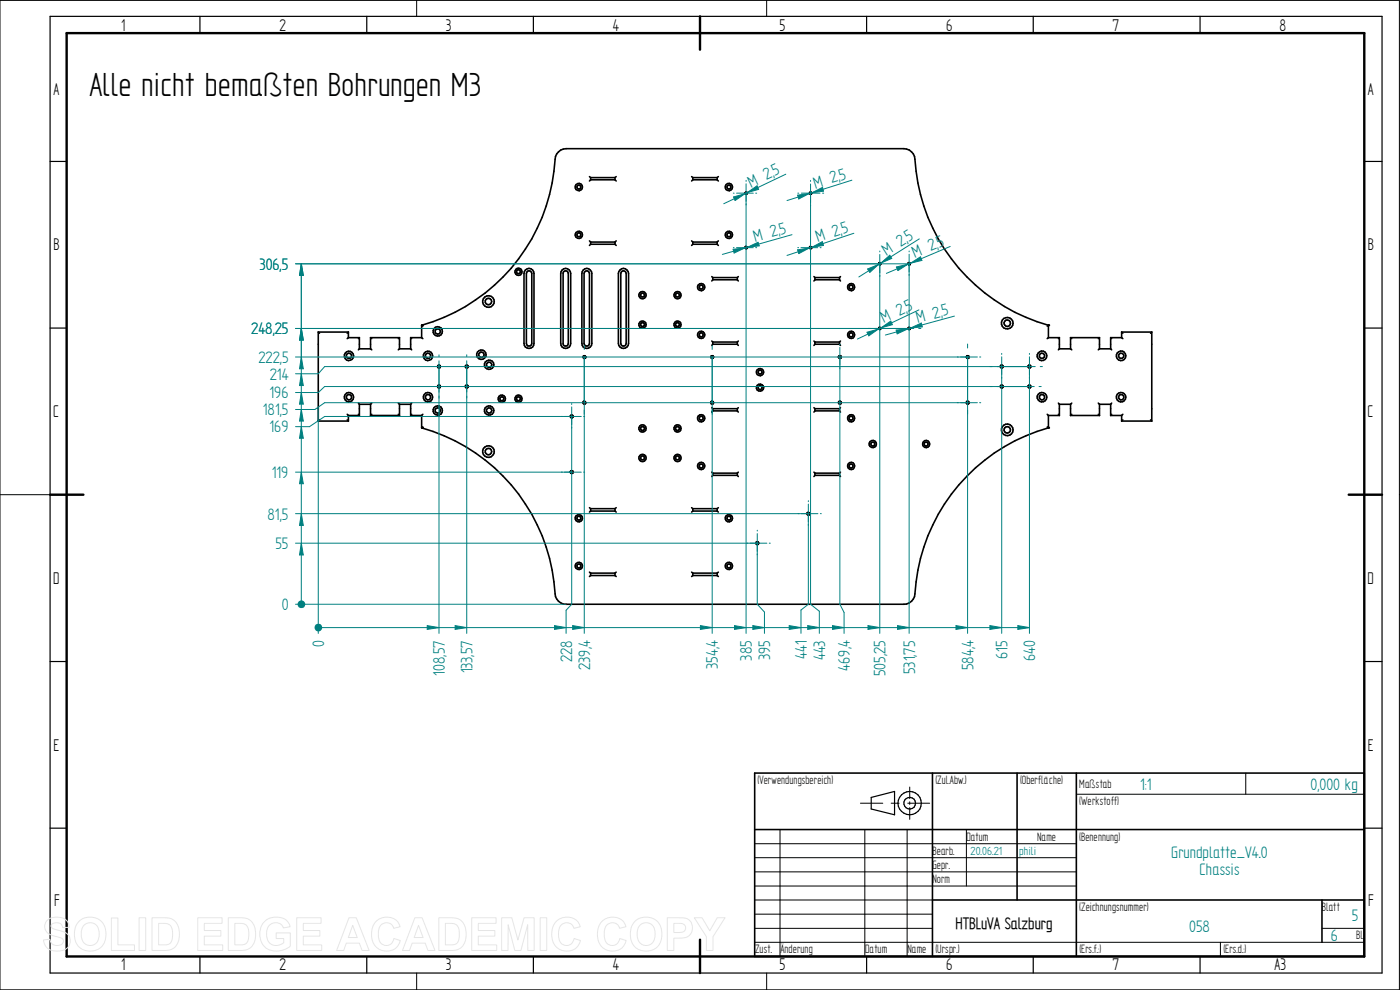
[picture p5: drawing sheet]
<svg xmlns="http://www.w3.org/2000/svg" width="297mm" height="210mm" viewBox="0 0 297 210" stroke-linecap="round" stroke-linejoin="round" font-family="sans-serif">
<g fill="none" stroke="#000" stroke-width=".21">
<path d="M88.4 0v3.5M162.6 0v3.5M0 .1h296.9v209.9h-296.9zM158 41.1l.2-.4 .4 .2v.2l-.4 .2M158 52.6l.2-.4 .4 .2v.2l-.4 .2M171.7 41.1l.2-.4h.2l.2 .4-.4 .2M171.7 52.6l.2-.4 .2 .1 .2 .3-.4 .2M186.4 56l.1-.3h.3l.1 .3-.3 .2M192.6 56l.2-.3 .4 .1-.2 .4h-.2M92.8 77.9l.2-.4h.4v.4l-.4 .2M98.7 77.9l.1-.4h.5v.4l-.4 .2M123.6 75.9l.2-.5 .4 .1 .1 .4-.4 .2"/>
<path d="M150.7 75.9l.2-.5 .4 .1 .1 .4-.4 .2M177.8 75.9l.2-.5 .4 .1 .1 .4-.4 .2M186.4 69.8l.1-.4 .4 .2-.1 .3-.2 .1M192.6 69.8l.2-.4 .4 .2-.2 .3-.2 .1M204.9 75.9l.2-.5 .4 .1 .1 .4-.4 .2M212.2 77.9l.1-.5 .5 .1v.4l-.4 .2M218.1 77.9l.1-.5 .5 .1v.4l-.4 .2M92.8 82.1l.2-.4h.4v.5l-.4 .1M98.7 82.1l.1-.4h.5v.5l-.4 .1M120.9 88.4l.2-.3h.4l.1 .4-.4 .2M123.6 85.5l.2-.4 .4 .1 .1 .4-.4 .2M150.7 85.5l.2-.4 .4 .1 .1 .4-.4 .2"/>
<path d="M177.8 85.5l.2-.4 .4 .1 .1 .4-.4 .2M204.9 85.5l.2-.4 .4 .1 .1 .4-.4 .2M212.2 82.1l.1-.4h.5v.5l-.4 .1M218.1 82.1l.1-.4h.5v.5l-.4 .1M0 104.9h10.6M120.9 100.2l.2-.4 .4 .1 .1 .4-.4 .2M160.3 115.3l.2-.4 .4 .1 .1 .4-.4 .2M171.2 109.1l.1-.4 .4 .1 .1 .4-.4 .1M296.9 104.9h.1M160.1 179h68.2M165.5 176v26.9M182.5 170.4h4.8"/>
<path d="M183.5 176v26.9M189.1 170.4h1.7M192.4 176v26.9M192.6 170.4h4.6M193 167v2.4M193 170.1v.5M193 171.3v2.5M205 176v12M228.3 168.5h61.1M264.3 164v4.5M160.1 199.9h129.3M160.1 196.9h37.7"/>
<path d="M160.1 188h68.2M160.1 185h68.2M160.1 181.9h68.2M160.1 190.9h37.7M160.1 193.9h37.7M258.9 199.9v3M280.5 196.9h8.9M88.4 206.4v3.6M162.6 206.4v3.6"/>
</g>
<g fill="none" stroke="#000" stroke-width=".25">
<path d="M10.6 3.5h282.6v202.9h-282.6zM42.4 3.5v3.5M77.8 3.5v3.5M113.2 3.5v3.5M148.5 3.5v3.5M183.9 3.5v3.5M219.2 3.5v3.5M254.6 3.5v3.5M10.6 34.2h3.5M289.4 34.2h3.8M10.6 69.6h3.5M289.4 69.6h3.8"/>
<path d="M10.6 104.9h3.5M289.4 104.9h3.8M10.6 140.3h3.5M289.4 140.3h3.8M10.6 175.7h3.5M184.8 169.2l5-1.3v4.9l-5-1.2zM289.4 175.7h3.8M42.4 202.9v3.5M77.8 202.9v3.5M113.2 202.9v3.5M148.5 202.9v3.5M183.9 202.9v3.5"/>
<path d="M219.2 202.9v3.5M254.6 202.9v3.5"/>
<circle cx="193" cy="170.4" r="2.46"/>
<circle cx="193" cy="170.4" r="1.23"/>
</g>
<path d="M14.1 7h275.3v195.9h-275.3zM148.5 3.5v7M10.6 104.9h7.1M286.1 104.9h7.1M148.5 199.3v7.1" fill="none" stroke="#000" stroke-width=".51"/>
<g fill="none" stroke="#000" stroke-width=".34">
<path d="M125.1 37.5l.2 .2M125.3 37.7v.4M125.3 38.1h5.2M125.3 37.7h5.2M125.3 38.1l-.2 .3M130.5 37.7v.4M130.5 38.1l.2 .3M130.7 37.5l-.2 .2M146.7 37.5l.3 .2M147 37.7v.4M147 38.1h5.1M147 37.7h5.1"/>
<path d="M147 38.1l-.3 .3M152.1 37.7v.4M152.1 38.1l.3 .3M152.4 37.5l-.3 .2M111.5 57.3a1.05 1.05 0 0 1 1.1-.3 1.05 1.05 0 0 1 .7 1v14.9a1.06 1.06 0 0 1-1.1 1 1.06 1.06 0 0 1-1-1v-14.9zM111.9 57.5a.59 .59 0 0 1 .9 .5v14.9a.57 .57 0 0 1-.6 .5 .57 .57 0 0 1-.5-.5v-14.9zM119.3 57.3a1.06 1.06 0 0 1 1.1-.3 1.06 1.06 0 0 1 .7 1v14.9a1.06 1.06 0 0 1-1.1 1 1.06 1.06 0 0 1-1-1v-14.9zM119.5 57.7a.56 .56 0 0 1 .6-.2 .56 .56 0 0 1 .5 .5v14.9a.55 .55 0 0 1-.6 .5 .55 .55 0 0 1-.5-.5zM123.7 57.3a1.06 1.06 0 0 1 1.2-.3 1.06 1.06 0 0 1 .7 1v14.9a1.06 1.06 0 0 1-1.1 1 1.06 1.06 0 0 1-1.1-1v-14.9zM124.2 57.5a.57 .57 0 0 1 .9 .5v14.9a.57 .57 0 0 1-.6 .5 .57 .57 0 0 1-.6-.5v-14.9zM125.1 51.1l.2 .3M125.3 51.8h5.2"/>
<path d="M125.3 51.4v.4M125.3 51.4h5.2M125.3 51.8l-.2 .3M130.5 51.4v.4M130.5 51.8l.2 .3M130.7 51.1l-.2 .3M131.5 57.3a1.06 1.06 0 0 1 1.2-.3 1.06 1.06 0 0 1 .6 1v14.9a1.08 1.08 0 0 1-1 1 1.08 1.08 0 0 1-1.1-1v-14.9zM131.8 57.7a.56 .56 0 0 1 .6-.2 .56 .56 0 0 1 .4 .5v14.9a.57 .57 0 0 1-.5 .5 .57 .57 0 0 1-.6-.5zM146.7 51.1l.3 .3M147 51.8h5.1M147 51.4h5.1M147 51.4v.4"/>
<path d="M147 51.8l-.3 .3M151 58.7l.2 .2M151.2 58.9h5.2M151.2 59.4h5.2M151.2 58.9v.5M151.2 59.4l-.2 .2M152.1 51.4v.4M152.1 51.8l.3 .3M152.4 51.1l-.3 .3M156.4 58.9v.5M156.4 59.4l.2 .2M156.6 58.7l-.2 .2"/>
<path d="M158.1 40.9l.1-.1 .3 .2-.3 .2zM158.1 52.4l.1-.1 .3 .2-.3 .2zM171.7 40.9l.2-.1 .3 .2-.3 .2zM171.7 52.4l.2-.1 .3 .2-.3 .2zM172.7 58.7l.2 .2M172.9 58.9v.5M172.9 58.9h5.2M172.9 59.4h5.2M172.9 59.4l-.2 .2M178.1 58.9v.5M178.1 59.4l.2 .2M178.3 58.7l-.2 .2"/>
<path d="M186.6 55.7l.2 .1v.3l-.4-.1zM192.7 55.8h.3l.1 .2-.3 .2zM67.5 70.4h6.4M67.5 70.4v18.9M67.5 70.4l.3 .3M73.9 71.6h2.3M73.9 70.4v1.2M73.9 70.4l-.2 .3M73.9 71.6l-.2 .2M76.2 74h2.4M76.2 71.6v2.4M76.2 71.6l-.2 .2"/>
<path d="M76.2 74l-.2 .2M78.6 71.6h6.2M78.6 71.6v2.4M78.6 74l.3 .2M78.6 71.6l.3 .2M84.8 74h2.3M84.8 71.6v2.4M84.8 71.6l-.3 .2M84.8 74l-.3 .2M87.1 71.6h2.4M87.1 71.6v2.4M87.1 74l.2 .2"/>
<path d="M87.1 71.6l.2 .2M89.5 71.6v-2.6a39.1 39.1 0 0 0 28.4-35.8 2.49 2.49 0 0 1 2.2-1.7h71.7a2.39 2.39 0 0 1 2.3 2.3 39 39 0 0 0 28.3 35.2v2.6M89.5 71.6l.2 .2M89.5 69l.2 .2M123.8 75.6h.4v.3h-.4l-.1-.2zM151 72.3l.2 .3M151.2 72.6h5.2M151.2 73h5.2M151.2 72.6v.4M151.2 73l-.2 .3M156.4 72.6v.4M156.4 73l.2 .3"/>
<path d="M156.6 72.3l-.2 .3M172.7 72.3l.2 .3M172.9 72.6v.4M172.9 72.6h5.2M172.9 73h5.2M172.9 73l-.2 .3M178.1 72.6v.4M178.1 73l.2 .3M178.3 72.3l-.2 .3M186.6 69.5h.2v.3h-.4zM192.7 69.6l.1-.1 .3 .2-.3 .2zM205.1 75.6h.4v.3h-.4z"/>
<path d="M222.3 69l-.1 .2M222.4 71.6h2.3M222.4 71.6l-.2 .2M224.7 74h2.4M224.7 71.6v2.4M224.7 71.6l-.2 .2M224.7 74l-.2 .2M227.1 71.6h6.2M227.1 71.6v2.4M227.1 74l.3 .2M227.1 71.6l.3 .2M233.3 71.6v2.4"/>
<path d="M233.3 74h2.3M233.3 71.6l-.3 .2M233.3 74l-.3 .2M235.6 71.6v2.4M235.6 71.6h2.4M235.6 74l.2 .2M235.6 71.6l.2 .2M238 70.4v1.2M238 70.4h6.3M238 71.6l.2 .2M238 70.4l.2 .3M244.3 70.4v18.9"/>
<path d="M244.3 70.4l-.2 .3M67.5 89.3h6.4M67.8 89.1l-.3 .2M73.7 89.1l.2 .2M73.7 87.9l.2 .2M73.9 88.1h2.3M73.9 88.1v1.2M76 87.9l.2 .2M76 85.5l.2 .3M76.2 85.8h2.4M76.2 85.8v2.3M78.6 88.1h6.2"/>
<path d="M78.6 85.8v2.3M78.9 85.5l-.3 .3M78.9 87.9l-.3 .2M84.5 87.9l.3 .2M84.5 85.5l.3 .3M84.8 85.8h2.3M84.8 85.8v2.3M87.1 88.1h2.4M87.1 85.8v2.3M87.3 85.5l-.2 .3M87.3 87.9l-.2 .2M89.5 88.1v2.7a39 39 0 0 1 28.4 35.8 2.39 2.39 0 0 0 2.2 1.6h71.7a2.32 2.32 0 0 0 2.3-2.2 38.9 38.9 0 0 1 28.3-35.2v-2.7"/>
<path d="M89.7 87.9l-.2 .2M89.7 90.6l-.2 .1M123.8 85.2h.4v.4h-.4l-.1-.2zM151 86.5l.2 .2M151.2 86.7v.5M151.2 86.7h5.2M151.2 87.2h5.2M151.2 87.2l-.2 .2M156.4 86.7v.5M156.4 87.2l.2 .2M156.6 86.5l-.2 .2M172.7 86.5l.2 .2"/>
<path d="M172.9 86.7v.5M172.9 86.7h5.2M172.9 87.2h5.2M172.9 87.2l-.2 .2M178.1 86.7v.5M178.1 87.2l.2 .2M178.3 86.5l-.2 .2M222.2 90.6l.1 .1M222.2 87.9l.2 .2M222.4 88.1h2.3M224.5 87.9l.2 .2M224.5 85.5l.2 .3"/>
<path d="M224.7 85.8h2.4M224.7 85.8v2.3M227.1 88.1h6.2M227.1 85.8v2.3M227.4 85.5l-.3 .3M227.4 87.9l-.3 .2M233 87.9l.3 .2M233 85.5l.3 .3M233.3 85.8h2.3M233.3 85.8v2.3M235.6 88.1h2.4M235.6 85.8v2.3"/>
<path d="M235.8 85.5l-.2 .3M235.8 87.9l-.2 .2M238 89.3h6.3M238 88.1v1.2M238.2 87.9l-.2 .2M238.2 89.1l-.2 .2M244.1 89.1l.2 .2M125.1 107.7l.2 .2M125.3 107.9v.5M125.3 107.9h5.2M125.3 108.4h5.2M125.3 108.4l-.2 .2"/>
<path d="M130.5 107.9v.5M130.5 108.4l.2 .2M130.7 107.7l-.2 .2M146.7 107.7l.3 .2M147 107.9v.5M147 107.9h5.1M147 108.4h5.1M147 108.4l-.3 .2M151 100.2l.2 .2M151.2 100.4v.4M151.2 100.4h5.2M151.2 100.8h5.2"/>
<path d="M151.2 100.8l-.2 .3M152.1 107.9v.5M152.1 108.4l.3 .2M152.4 107.7l-.3 .2M156.4 100.4v.4M156.4 100.8l.2 .3M156.6 100.2l-.2 .2M172.7 100.2l.2 .2M172.9 100.4v.4M172.9 100.4h5.2M172.9 100.8h5.2M172.9 100.8l-.2 .3"/>
<path d="M178.1 100.4v.4M178.1 100.8l.2 .3M178.3 100.2l-.2 .2M125.1 121.4l.2 .2M125.3 121.6v.5M125.3 122.1h5.2M125.3 121.6h5.2M125.3 122.1l-.2 .2M130.5 121.6v.5M130.5 122.1l.2 .2M130.7 121.4l-.2 .2M146.7 121.4l.3 .2"/>
<path d="M147 121.6v.5M147 122.1h5.1M147 121.6h5.1M147 122.1l-.3 .2M152.1 121.6v.5M152.1 122.1l.3 .2M152.4 121.4l-.3 .2M160.1 164h129.3v38.9h-129.3zM160.1 176h129.3M197.8 164v38.9M215.8 164v26.9M228.3 164v38.9"/>
<path d="M197.8 190.9h91.6M280.5 190.9v9"/>
<circle cx="122.8" cy="39.7" r=".77"/>
<circle cx="122.8" cy="39.7" r=".42"/>
<circle cx="154.6" cy="39.7" r=".78"/>
<circle cx="154.6" cy="39.7" r=".42"/>
<circle cx="110" cy="57.7" r=".76"/>
<circle cx="110" cy="57.6" r=".42"/>
<circle cx="122.8" cy="49.8" r=".78"/>
<circle cx="122.8" cy="49.8" r=".42"/>
<circle cx="154.6" cy="49.8" r=".77"/>
<circle cx="154.6" cy="49.8" r=".42"/>
<circle cx="74" cy="75.5" r=".98"/>
<circle cx="74" cy="75.5" r=".56"/>
<circle cx="90.8" cy="75.5" r=".56"/>
<circle cx="90.8" cy="75.5" r=".99"/>
<circle cx="92.9" cy="70.3" r="1"/>
<circle cx="92.9" cy="70.3" r=".56"/>
<circle cx="93.1" cy="77.8" r=".3"/>
<circle cx="99" cy="77.8" r=".3"/>
<circle cx="102.1" cy="75.2" r="1"/>
<circle cx="102.1" cy="75.3" r=".56"/>
<circle cx="103.6" cy="64" r=".68"/>
<circle cx="103.6" cy="64" r="1.23"/>
<circle cx="103.7" cy="77.4" r=".56"/>
<circle cx="103.8" cy="77.4" r="1"/>
<circle cx="136.3" cy="68.8" r=".77"/>
<circle cx="136.3" cy="62.6" r=".77"/>
<circle cx="136.3" cy="62.6" r=".42"/>
<circle cx="136.3" cy="68.9" r=".42"/>
<circle cx="143.7" cy="62.6" r=".42"/>
<circle cx="143.7" cy="62.6" r=".76"/>
<circle cx="143.7" cy="68.9" r=".42"/>
<circle cx="143.7" cy="68.8" r=".75"/>
<circle cx="148.7" cy="71" r=".44"/>
<circle cx="148.7" cy="71" r=".77"/>
<circle cx="148.8" cy="60.9" r=".76"/>
<circle cx="148.8" cy="60.9" r=".42"/>
<circle cx="151.1" cy="75.7" r=".29"/>
<circle cx="161.2" cy="78.9" r=".78"/>
<circle cx="161.3" cy="78.9" r=".42"/>
<circle cx="178.2" cy="75.7" r=".29"/>
<circle cx="180.5" cy="71" r=".43"/>
<circle cx="180.6" cy="60.9" r=".42"/>
<circle cx="180.6" cy="71.1" r=".75"/>
<circle cx="180.6" cy="60.9" r=".75"/>
<circle cx="212.5" cy="77.8" r=".3"/>
<circle cx="213.7" cy="68.6" r=".68"/>
<circle cx="213.7" cy="68.5" r="1.23"/>
<circle cx="218.4" cy="77.8" r=".3"/>
<circle cx="221.1" cy="75.5" r=".56"/>
<circle cx="221.1" cy="75.5" r="1.02"/>
<circle cx="237.8" cy="75.5" r="1.01"/>
<circle cx="237.9" cy="75.5" r=".56"/>
<circle cx="74" cy="84.3" r=".57"/>
<circle cx="74" cy="84.3" r="1"/>
<circle cx="90.8" cy="84.3" r=".57"/>
<circle cx="90.8" cy="84.3" r="1"/>
<circle cx="92.9" cy="87.1" r=".56"/>
<circle cx="92.9" cy="87.1" r=".99"/>
<circle cx="93.1" cy="82" r=".3"/>
<circle cx="99" cy="82" r=".3"/>
<circle cx="103.6" cy="95.8" r="1.24"/>
<circle cx="103.6" cy="95.8" r=".69"/>
<circle cx="103.8" cy="87.1" r=".56"/>
<circle cx="103.8" cy="87.1" r=".98"/>
<circle cx="106.5" cy="84.6" r=".77"/>
<circle cx="106.5" cy="84.6" r=".42"/>
<circle cx="110" cy="84.6" r=".43"/>
<circle cx="110" cy="84.6" r=".75"/>
<circle cx="121.3" cy="88.3" r=".3"/>
<circle cx="136.3" cy="90.9" r=".77"/>
<circle cx="136.3" cy="97.1" r=".78"/>
<circle cx="136.3" cy="90.9" r=".42"/>
<circle cx="136.3" cy="97.1" r=".42"/>
<circle cx="143.7" cy="90.9" r=".43"/>
<circle cx="143.7" cy="97.1" r=".42"/>
<circle cx="143.7" cy="90.9" r=".75"/>
<circle cx="143.7" cy="97.2" r=".76"/>
<circle cx="148.7" cy="98.8" r=".77"/>
<circle cx="148.8" cy="88.7" r=".78"/>
<circle cx="148.8" cy="98.9" r=".43"/>
<circle cx="148.8" cy="88.7" r=".42"/>
<circle cx="151.1" cy="85.4" r=".3"/>
<circle cx="161.2" cy="82.2" r=".76"/>
<circle cx="161.3" cy="82.2" r=".42"/>
<circle cx="178.2" cy="85.4" r=".3"/>
<circle cx="180.6" cy="98.9" r=".42"/>
<circle cx="180.6" cy="88.7" r=".42"/>
<circle cx="180.6" cy="98.9" r=".75"/>
<circle cx="180.6" cy="88.7" r=".77"/>
<circle cx="185.2" cy="94.2" r=".77"/>
<circle cx="185.2" cy="94.2" r=".42"/>
<circle cx="196.5" cy="94.2" r=".43"/>
<circle cx="196.5" cy="94.2" r=".76"/>
<circle cx="205.3" cy="85.4" r=".29"/>
<circle cx="212.5" cy="82" r=".3"/>
<circle cx="213.7" cy="91.2" r="1.22"/>
<circle cx="213.7" cy="91.2" r=".68"/>
<circle cx="218.4" cy="82" r=".3"/>
<circle cx="221" cy="84.3" r=".57"/>
<circle cx="221.1" cy="84.3" r="1.01"/>
<circle cx="237.8" cy="84.3" r="1.01"/>
<circle cx="237.9" cy="84.3" r=".57"/>
<circle cx="121.3" cy="100.2" r=".3"/>
<circle cx="122.8" cy="109.9" r=".78"/>
<circle cx="122.8" cy="109.9" r=".42"/>
<circle cx="154.6" cy="109.9" r=".78"/>
<circle cx="154.6" cy="109.9" r=".42"/>
<circle cx="160.7" cy="115.2" r=".3"/>
<circle cx="171.5" cy="109" r=".29"/>
<circle cx="122.8" cy="120.1" r=".77"/>
<circle cx="122.8" cy="120.1" r=".43"/>
<circle cx="154.6" cy="120.1" r=".77"/>
<circle cx="154.6" cy="120.1" r=".42"/>
</g>
<g fill="#000">
<circle cx="89.5" cy="69" r=".17"/>
<circle cx="222.4" cy="69" r=".17"/>
<circle cx="89.5" cy="90.8" r=".17"/>
<circle cx="89.5" cy="90.7" r=".17"/>
<circle cx="222.3" cy="90.7" r=".17"/>
<circle cx="222.4" cy="90.7" r=".17"/>
<circle cx="222.4" cy="90.8" r=".17"/>
</g>
<path d="M67.5 86.7v47.7" fill="none" stroke="#008080" stroke-width=".21"/>
<circle cx="67.5" cy="133.1" r=".84" fill="#008080"/>
<path d="M93.1 77.8v56.6M67.5 133.1h25.6M90.6 132.7l2.5 .4-2.5 .4z" fill="none" stroke="#008080" stroke-width=".21"/>
<path d="M90.6 132.7l2.5 .4-2.5 .4z" fill="#008080"/>
<path d="M99 77.8v56.6M93.1 133.1h5.9M96.6 132.7l2.4 .4-2.4 .4z" fill="none" stroke="#008080" stroke-width=".21"/>
<path d="M96.6 132.7l2.4 .4-2.4 .4z" fill="#008080"/>
<path d="M121.3 88.3v39.9l-1.2 1.3v4.9M99 133.1h21.1M117.6 132.7l2.5 .4-2.5 .4z" fill="none" stroke="#008080" stroke-width=".21"/>
<path d="M117.6 132.7l2.5 .4-2.5 .4z" fill="#008080"/>
<path d="M124 75.7v58.7M120.1 133.1h3.9M121.5 132.7l2.5 .4-2.5 .4z" fill="none" stroke="#008080" stroke-width=".21"/>
<path d="M121.5 132.7l2.5 .4-2.5 .4z" fill="#008080"/>
<path d="M151.1 75.7v58.7M124 133.1h27.1M148.6 132.7l2.5 .4-2.5 .4z" fill="none" stroke="#008080" stroke-width=".21"/>
<path d="M148.6 132.7l2.5 .4-2.5 .4z" fill="#008080"/>
<path d="M158.3 41v93.4M151.1 133.1h7.2M155.8 132.7l2.5 .4-2.5 .4z" fill="none" stroke="#008080" stroke-width=".21"/>
<path d="M155.8 132.7l2.5 .4-2.5 .4z" fill="#008080"/>
<path d="M172 41v87.2l1.8 1.5v4.7M169.9 133.1h3.9M171.4 132.7l2.4 .4-2.4 .4z" fill="none" stroke="#008080" stroke-width=".21"/>
<path d="M171.4 132.7l2.4 .4-2.4 .4z" fill="#008080"/>
<path d="M178.2 75.7v52.5l.9 1.7v4.5M173.8 133.1h5.3M176.6 132.7l2.5 .4-2.5 .4z" fill="none" stroke="#008080" stroke-width=".21"/>
<path d="M176.6 132.7l2.5 .4-2.5 .4z" fill="#008080"/>
<path d="M186.6 56v78.4M179.1 133.1h7.5M184.1 132.7l2.5 .4-2.5 .4z" fill="none" stroke="#008080" stroke-width=".21"/>
<path d="M184.1 132.7l2.5 .4-2.5 .4z" fill="#008080"/>
<path d="M192.9 56v78.4M186.6 133.1h6.3M190.4 132.7l2.5 .4-2.5 .4z" fill="none" stroke="#008080" stroke-width=".21"/>
<path d="M190.4 132.7l2.5 .4-2.5 .4z" fill="#008080"/>
<path d="M205.3 75.7v58.7M192.9 133.1h12.4M202.8 132.7l2.5 .4-2.5 .4z" fill="none" stroke="#008080" stroke-width=".21"/>
<path d="M202.8 132.7l2.5 .4-2.5 .4z" fill="#008080"/>
<path d="M212.5 77.8v56.6M205.3 133.1h7.2M210 132.7l2.5 .4-2.5 .4z" fill="none" stroke="#008080" stroke-width=".21"/>
<path d="M210 132.7l2.5 .4-2.5 .4z" fill="#008080"/>
<path d="M218.4 77.8v56.6M212.5 133.1h5.9M215.9 132.7l2.5 .4-2.5 .4z" fill="none" stroke="#008080" stroke-width=".21"/>
<path d="M215.9 132.7l2.5 .4-2.5 .4z" fill="#008080"/>
<path d="M160.7 115.2v13l1.5 1.6v4.6M158.3 133.1h3.9M159.7 132.7l2.5 .4-2.5 .4z" fill="none" stroke="#008080" stroke-width=".21"/>
<path d="M159.7 132.7l2.5 .4-2.5 .4z" fill="#008080"/>
<path d="M171.5 109v19.2l-1.6 1.2v5M162.2 133.1h7.7M167.4 132.7l2.5 .4-2.5 .4z" fill="none" stroke="#008080" stroke-width=".21"/>
<path d="M167.4 132.7l2.5 .4-2.5 .4z" fill="#008080"/>
<path d="M62.7 128.2h57.4" fill="none" stroke="#008080" stroke-width=".21"/>
<circle cx="63.9" cy="128.2" r=".83" fill="#008080"/>
<path d="M62.7 115.2h98M63.9 115.2v13M63.9 115.2l.4 2.5h-.8z" fill="none" stroke="#008080" stroke-width=".21"/>
<path d="M63.9 115.2l.4 2.5h-.8z" fill="#008080"/>
<path d="M62.7 109h108.8M63.9 109v6.2M63.9 109l.4 2.5h-.8z" fill="none" stroke="#008080" stroke-width=".21"/>
<path d="M63.9 109l.4 2.5h-.8z" fill="#008080"/>
<path d="M62.7 100.2h58.6M63.9 100.2v8.8M63.9 100.2l.4 2.4h-.8z" fill="none" stroke="#008080" stroke-width=".21"/>
<path d="M63.9 100.2l.4 2.4h-.8z" fill="#008080"/>
<path d="M63.9 90.5v9.7M63.9 90.5l.4 2.5h-.8zM121.3 88.3h-52.4l-3.2 2.2h-3" fill="none" stroke="#008080" stroke-width=".21"/>
<path d="M63.9 90.5l.4 2.5h-.8z" fill="#008080"/>
<path d="M63.9 86.9v3.6M63.9 86.9l.4 2.4h-.8zM205.3 85.4h-136.4l-2.1 1.5h-4.1" fill="none" stroke="#008080" stroke-width=".21"/>
<path d="M63.9 86.9l.4 2.4h-.8z" fill="#008080"/>
<path d="M63.9 83.3v3.6M63.9 83.3l.4 2.4h-.8zM218.4 82h-149.5l-1.4 1.3h-4.8" fill="none" stroke="#008080" stroke-width=".21"/>
<path d="M63.9 83.3l.4 2.4h-.8z" fill="#008080"/>
<path d="M63.9 79.3v4M63.9 79.3l.4 2.5h-.8zM218.4 77.8h-149.5l-1.4 1.5h-4.8" fill="none" stroke="#008080" stroke-width=".21"/>
<path d="M63.9 79.3l.4 2.5h-.8z" fill="#008080"/>
<path d="M62.7 75.7h142.6M63.9 75.7v3.6M63.9 75.7l.4 2.5h-.8z" fill="none" stroke="#008080" stroke-width=".21"/>
<path d="M63.9 75.7l.4 2.5h-.8z" fill="#008080"/>
<path d="M62.7 69.7h123.9M63.9 69.7v6M63.9 69.7l.4 2.4h-.8z" fill="none" stroke="#008080" stroke-width=".21"/>
<path d="M63.9 69.7l.4 2.4h-.8z" fill="#008080"/>
<path d="M62.7 69.7h130.2M63.9 69.7v6M63.9 69.7l.4 2.4h-.8z" fill="none" stroke="#008080" stroke-width=".21"/>
<path d="M63.9 69.7l.4 2.4h-.8z" fill="#008080"/>
<path d="M62.7 56h130.2M63.9 56v13.7M63.9 56l.4 2.4h-.8z" fill="none" stroke="#008080" stroke-width=".21"/>
<path d="M63.9 56l.4 2.4h-.8z" fill="#008080"/>
<path d="M62.7 56h123.9M63.9 56v13.7M63.9 56l.4 2.4h-.8z" fill="none" stroke="#008080" stroke-width=".21"/>
<path d="M63.9 56l.4 2.4h-.8z" fill="#008080"/>
<g fill="none" stroke="#008080" stroke-width=".21">
<path d="M158.3 38.3v.2M158.3 39v3.7M172 38.3v.2M172 39v4M155.5 52.9l2.5-.3-2.3 1.1zM155.6 41h.1M155.6 52.5h.1M156.3 41h3.5M156.3 52.5h3.5M158.3 43.2v.3M160.3 41h.2M160.3 52.5h.2"/>
<path d="M168 49.8l-14.8 4.2M169.2 41h.3M169.2 52.5h.2M169.9 52.5h3.6M170 41h3.9M172 43.5v.2M174 52.5h.2M174.5 41h.3M186.6 53.3v.1M186.6 54v3.9M186.6 58.4v.3M192.9 53.3v.1"/>
<path d="M192.9 53.9v3.8M192.9 58.2v.2M93.1 75.3v.3M93.1 76.5v6.7M99 75.3v.3M99 76.5v6.7M124 73.3v.8M124 75.9v9.3M151.1 73.3v.8M151.1 75.9v9.3M178.2 73v.2M178.2 73.7v3.8"/>
<path d="M178.2 78v.2M184.1 69.7h.6M185.7 69.7h8.1M194.9 69.7h.5M203.1 75.7h.2M203.8 75.7h3.5M205.3 73v.8M205.3 75.6v9.6M207.8 75.7h.3M210 77.8h.5M211.6 77.8h8M212.5 75v.2"/>
<path d="M212.5 75.7v3.8M218.4 75v.2M218.4 75.7v3.8M220.7 77.8h.4M93.1 84v.5M99 84v.5M119.1 88.3h.2M119.8 88.3h3.5M121.3 85.6v.2M121.3 86.3v3.8M121.3 90.6v.2M123.8 88.3h.2"/>
<path d="M124 87v.9M151.1 87v.9M203.1 85.4h.2M203.8 85.4h3.5M205.3 87v.9M207.8 85.4h.3M210 82h.5M211.5 82h7.9M212.5 80v.2M218.4 80v.2M220.4 82h.5M119.1 100.2h.2"/>
<path d="M119.8 100.2h3.5M123.8 100.2h.2M158.5 115.2h.2M159.1 115.2h3.6M160.7 112.5v.1M160.7 113.2v3.8M160.7 117.5v.2M163.2 115.2h.2M169.3 109h.2M170 109h3.5M171.5 106.2v.2M171.5 106.9v3.8"/>
<path d="M171.5 111.2v.3M174 109h.2"/>
</g>
<path d="M155.5 52.9l2.5-.3-2.3 1.1z" fill="#008080"/>
<path d="M158.6 52.5l2.2-1.1 .3 .8z" fill="none" stroke="#008080" stroke-width=".21"/>
<path d="M158.6 52.5l2.2-1.1 .3 .8z" fill="#008080"/>
<path d="M166.7 37l-13.2 6.2M155.6 41.8l2.4-.7-2 1.4z" fill="none" stroke="#008080" stroke-width=".21"/>
<path d="M155.6 41.8l2.4-.7-2 1.4z" fill="#008080"/>
<path d="M158.5 40.9l2.1-1.5 .4 .8z" fill="none" stroke="#008080" stroke-width=".21"/>
<path d="M158.5 40.9l2.1-1.5 .4 .8z" fill="#008080"/>
<path d="M180.7 38.2l-13.7 4.3M169.2 41.4l2.5-.3-2.2 1.1z" fill="none" stroke="#008080" stroke-width=".21"/>
<path d="M169.2 41.4l2.5-.3-2.2 1.1z" fill="#008080"/>
<path d="M172.3 40.9l2.2-1.1 .2 .8z" fill="none" stroke="#008080" stroke-width=".21"/>
<path d="M172.3 40.9l2.2-1.1 .2 .8z" fill="#008080"/>
<path d="M169.2 53l2.5-.4-2.2 1.2zM181.1 49.5l-14.1 4.7" fill="none" stroke="#008080" stroke-width=".21"/>
<path d="M169.2 53l2.5-.4-2.2 1.2z" fill="#008080"/>
<path d="M172.3 52.5l2.2-1.2 .2 .8z" fill="none" stroke="#008080" stroke-width=".21"/>
<path d="M172.3 52.5l2.2-1.2 .2 .8z" fill="#008080"/>
<path d="M184.1 57.1l2.3-1-1.9 1.7zM195 50.7l-12.8 8.1" fill="none" stroke="#008080" stroke-width=".21"/>
<path d="M184.1 57.1l2.3-1-1.9 1.7z" fill="#008080"/>
<path d="M186.9 55.8l1.9-1.7 .4 .7z" fill="none" stroke="#008080" stroke-width=".21"/>
<path d="M186.9 55.8l1.9-1.7 .4 .7z" fill="#008080"/>
<path d="M190.2 56.6l2.4-.6-2.1 1.4zM201.6 52.3l-13.6 5.7" fill="none" stroke="#008080" stroke-width=".21"/>
<path d="M190.2 56.6l2.4-.6-2.1 1.4z" fill="#008080"/>
<path d="M193.2 55.8l2.1-1.3 .3 .7z" fill="none" stroke="#008080" stroke-width=".21"/>
<path d="M193.2 55.8l2.1-1.3 .3 .7z" fill="#008080"/>
<path d="M183.9 70.5l2.5-.7-2.1 1.4zM194.9 65.7l-13 6.2" fill="none" stroke="#008080" stroke-width=".21"/>
<path d="M183.9 70.5l2.5-.7-2.1 1.4z" fill="#008080"/>
<path d="M186.9 69.6l2.1-1.5 .3 .8z" fill="none" stroke="#008080" stroke-width=".21"/>
<path d="M186.9 69.6l2.1-1.5 .3 .8z" fill="#008080"/>
<path d="M190.1 70l2.5-.2-2.3 1zM202.5 67.1l-14.7 4" fill="none" stroke="#008080" stroke-width=".21"/>
<path d="M190.1 70l2.5-.2-2.3 1z" fill="#008080"/>
<path d="M193.2 69.6l2.3-1.1 .2 .8z" fill="none" stroke="#008080" stroke-width=".21"/>
<path d="M193.2 69.6l2.3-1.1 .2 .8z" fill="#008080"/>
<g fill="none" stroke="#e6e6e6" stroke-width=".21">
<path d="M10 195.3a3.2 3.2 0 0 1 4.4 .4l.3 1-1.4 .1a1.33 1.33 0 0 0-1.1-1 1.33 1.33 0 0 0-1.4 .6l.2 .5 .9 .3a4 4 0 0 1 2.7 1.3 2.16 2.16 0 0 1-2.1 3.2 2.65 2.65 0 0 1-3.3-2.3l1.4-.1a1.5 1.5 0 0 0 1.3 1.3 1.5 1.5 0 0 0 1.6-1 1 1 0 0 0-1.1-.8 3.2 3.2 0 0 1-2.9-1.9l.1-.9zM16.7 195.5a3.4 3.4 0 0 1 4.1-.5 3.4 3.4 0 0 1 1.7 3.7 3.4 3.4 0 0 1-4.1 3 3.4 3.4 0 0 1-2.6-4.3l.3-1zM17.8 196.4a1.93 1.93 0 0 1 2.3-.4 1.93 1.93 0 0 1 .9 2.1 1.94 1.94 0 0 1-.9 2.2 1.94 1.94 0 0 1-2.3-.3 3.3 3.3 0 0 1 0-3.6zM23.6 194.7h1.4v5.7h3.5v1.2h-4.9zM29.5 194.7h1.4v6.9h-1.4zM32.3 194.7h2.5a2.97 2.97 0 0 1 3.3 3.5 2.91 2.91 0 0 1-3.2 3.4h-2.6zM33.7 195.9a2.89 2.89 0 0 1 2.5 .6 3.6 3.6 0 0 1-.3 3.7l-.6 .2h-1.6zM42 194.7h5.1v1.2h-3.8v1.5h3.6v1.2h-3.6v1.8h3.9v1.2h-5.2zM48.4 194.7h2.6a2.97 2.97 0 0 1 3.2 3.5 2.91 2.91 0 0 1-3.1 3.4h-2.7zM49.8 195.9a2.89 2.89 0 0 1 2.6 .6 3.6 3.6 0 0 1-.3 3.7l-.6 .2h-1.7zM56 195.6a3.7 3.7 0 0 1 5.1 0l.5 1-1.5 .2a1.89 1.89 0 0 0-2.3-1 1.89 1.89 0 0 0-1.2 2.3 2.14 2.14 0 0 0 1.1 2.3 2.14 2.14 0 0 0 2.5-.4v-.9h-1.6v-1.2h3v2.8a4.1 4.1 0 0 1-5.9-.4 4.2 4.2 0 0 1 .3-4.7zM62.9 194.7h5.2v1.2h-3.8v1.5h3.6v1.2h-3.6v1.8h3.9v1.2h-5.3z"/>
<path d="M74 194.7h1.6l2.7 6.9h-1.5l-.6-1.5h-2.7l-.6 1.5h-1.5zM74.8 196.3l1 2.6h-1.9zM79.7 195.5a3 3 0 0 1 5.2 1.1l-1.4 .3a1.66 1.66 0 0 0-1.9-1.1 1.66 1.66 0 0 0-1.3 1.8 2.36 2.36 0 0 0 1.3 2.9 1.59 1.59 0 0 0 2-1.4l1.3 .4a3.1 3.1 0 0 1-3.6 2.2 3.1 3.1 0 0 1-2.5-3.5l.3-1.5zM88 194.7h1.6l2.7 6.9h-1.5l-.6-1.5h-2.8l-.5 1.5h-1.5zM88.8 196.3l1 2.6h-1.9zM93.1 194.7h2.5a2.97 2.97 0 0 1 3.3 3.5 2.91 2.91 0 0 1-3.2 3.4h-2.6zM94.5 195.9a2.89 2.89 0 0 1 2.6 .6 3.6 3.6 0 0 1-.3 3.7l-.6 .2h-1.7zM100.1 194.7h5.1v1.2h-3.7v1.5h3.5v1.2h-3.5v1.8h3.9v1.2h-5.3zM106.4 194.7h2.2l1.3 4.7 1.3-4.7h2.1v6.9h-1.3v-5.4l-1.5 5.4h-1.3l-1.4-5.4v5.4h-1.4zM114.6 194.7h1.4v6.9h-1.4zM118 195.5a3 3 0 0 1 5.1 1.1l-1.3 .3a1.66 1.66 0 0 0-2-1.1 1.66 1.66 0 0 0-1.3 1.8 2.36 2.36 0 0 0 1.4 2.9 1.59 1.59 0 0 0 1.9-1.4l1.3 .4a3.1 3.1 0 0 1-3.6 2.2 3.1 3.1 0 0 1-2.4-3.5l.2-1.5zM127.6 195.5a3 3 0 0 1 5.2 1.1l-1.4 .3a1.66 1.66 0 0 0-1.9-1.1 1.66 1.66 0 0 0-1.3 1.8 2.36 2.36 0 0 0 1.4 2.9 1.59 1.59 0 0 0 1.9-1.4l1.3 .4a3.1 3.1 0 0 1-3.6 2.2 3.1 3.1 0 0 1-2.5-3.5l.3-1.5z"/>
<path d="M134.7 195.5a3.4 3.4 0 0 1 4-.5 3.4 3.4 0 0 1 1.7 3.7 3.4 3.4 0 0 1-4 3 3.4 3.4 0 0 1-2.6-4.3l.2-1zM135.7 196.4a1.93 1.93 0 0 1 2.3-.4 1.93 1.93 0 0 1 1 2.1 1.94 1.94 0 0 1-1 2.2 1.94 1.94 0 0 1-2.3-.3 3.3 3.3 0 0 1 0-3.6zM141.6 194.7h2.2a2.62 2.62 0 0 1 2.9 1.1 2.21 2.21 0 0 1-.2 2.3 2.21 2.21 0 0 1-2.2 .9h-1.3v2.6h-1.4zM143 195.9a2.94 2.94 0 0 1 2.2 .3 1.02 1.02 0 0 1 .1 1.2 1.02 1.02 0 0 1-1.2 .4h-1.1zM147.3 194.7h1.6l1.7 2.8 1.6-2.8h1.6l-2.5 4v2.9h-1.4v-2.9z"/>
</g>
<text font-size="8" x="19" y="20.4">Alle nicht bemaßten Bohrungen M3</text>
<g font-size="4.1">
<text x="25.7" y="6.5">1</text>
<text x="59.3" y="6.5">2</text>
<text x="94.6" y="6.5">3</text>
<text x="130" y="6.5">4</text>
<text x="165.4" y="6.5">5</text>
<text x="200.7" y="6.5">6</text>
<text x="236.1" y="6.5">7</text>
<text x="271.4" y="6.5">8</text>
<text x="11.3" y="20.1">A</text>
<text x="290.2" y="20.1">A</text>
<text x="11.3" y="53.1">B</text>
<text x="290.2" y="53.1">B</text>
<text x="11.3" y="88.5">C</text>
<text x="290.1" y="88.5">C</text>
<text x="11.3" y="123.9">D</text>
<text x="290.1" y="123.9">D</text>
<text x="11.3" y="159.2">E</text>
<text x="290.2" y="159.2">E</text>
<text x="11.5" y="192.3">F</text>
<text x="290.3" y="192.3">F</text>
<text x="25.7" y="205.9">1</text>
<text x="59.3" y="205.9">2</text>
<text x="94.6" y="205.9">3</text>
<text x="130" y="205.9">4</text>
<text x="165.4" y="205.9">5</text>
<text x="200.7" y="205.9">6</text>
<text x="236.1" y="205.9">7</text>
<text x="270.4" y="205.9">A3</text>
</g>
<g font-size="4" fill="#008080">
<text x="159.3" y="39.8" transform="rotate(-25 159.3 39.8)">M 2,</text>
<text x="164.4" y="37.4" transform="rotate(-25 164.4 37.4)">5</text>
<text x="173" y="40" transform="rotate(-17 173 40)">M 2,</text>
<text x="178.4" y="38.3" transform="rotate(-17 178.4 38.3)">5</text>
<text x="160.2" y="51.4" transform="rotate(-16 160.2 51.4)">M 2,</text>
<text x="165.7" y="49.8" transform="rotate(-16 165.7 49.8)">5</text>
<text x="173.5" y="51.4" transform="rotate(-18 173.5 51.4)">M 2,</text>
<text x="178.8" y="49.6" transform="rotate(-18 178.8 49.6)">5</text>
<text x="192.8" y="51.3" transform="rotate(-32 192.8 51.3)">5</text>
<text x="199.2" y="52.6" transform="rotate(-23 199.2 52.6)">5</text>
<text x="55.1" y="57.2">306,5</text>
<text x="188" y="54.4" transform="rotate(-32 188 54.4)">M 2,</text>
<text x="194.1" y="54.8" transform="rotate(-23 194.1 54.8)">M 2,</text>
<text x="53.3" y="70.9">248,25</text>
<text x="187.5" y="68.5" transform="rotate(-25 187.5 68.5)">M 2,</text>
<text x="192.6" y="66.1" transform="rotate(-25 192.6 66.1)">5</text>
<text x="194.7" y="68.5" transform="rotate(-15 194.7 68.5)">M 2,</text>
<text x="200.1" y="67.1" transform="rotate(-15 200.1 67.1)">5</text>
<text x="54.8" y="77">222,5</text>
<text x="57.2" y="80.5">214</text>
<text x="55.8" y="88.1">181,5</text>
<text x="57.1" y="84.5">196</text>
<text x="57.1" y="91.7">169</text>
<text x="57.7" y="101.4">119</text>
<text x="56.8" y="110.2">81,5</text>
<text x="58.4" y="116.5">55</text>
<text x="59.8" y="129.5">0</text>
<text x="68.8" y="137.3" transform="rotate(-90 68.8 137.3)">0</text>
<text x="94.4" y="143.3" transform="rotate(-90 94.4 143.3)">108,57</text>
<text x="100.2" y="142.9" transform="rotate(-90 100.2 142.9)">133,57</text>
<text x="121.4" y="140.5" transform="rotate(-90 121.4 140.5)">228</text>
<text x="125.2" y="142.1" transform="rotate(-90 125.2 142.1)">239,4</text>
<text x="152.3" y="141.9" transform="rotate(-90 152.3 141.9)">354,4</text>
<text x="159.5" y="140.1" transform="rotate(-90 159.5 140.1)">385</text>
<text x="163.4" y="140.1" transform="rotate(-90 163.4 140.1)">395</text>
<text x="171.2" y="139.8" transform="rotate(-90 171.2 139.8)">441</text>
<text x="175" y="140.1" transform="rotate(-90 175 140.1)">443</text>
<text x="180.3" y="142.2" transform="rotate(-90 180.3 142.2)">469,4</text>
<text x="187.9" y="143.5" transform="rotate(-90 187.9 143.5)">505,25</text>
<text x="194.1" y="143" transform="rotate(-90 194.1 143)">531,75</text>
<text x="206.5" y="142.2" transform="rotate(-90 206.5 142.2)">584,4</text>
<text x="213.7" y="139.8" transform="rotate(-90 213.7 139.8)">615</text>
<text x="219.6" y="140.3" transform="rotate(-90 219.6 140.3)">640</text>
<text x="241.9" y="167.6">1:1</text>
<text x="278" y="167.7">0,000 kg</text>
<text x="248.5" y="181.9">Grundplatte_V4.0</text>
<text x="254.5" y="185.7">Chassis</text>
<text x="252.3" y="197.7">058</text>
<text x="286.8" y="195.4">5</text>
<text x="282.3" y="199.6">6</text>
</g>
<text font-size="3.9" x="202.7" y="197.1">HTBLuVA Salzburg</text>
<g font-size="2.9">
<text x="160.7" y="166.3">(Verwendungsbereich)</text>
<text x="198.4" y="166.4">(Zul.Abw.)</text>
<text x="216.4" y="166.4">(Oberfläche)</text>
<text x="229" y="167.1">Maßstab</text>
<text x="229" y="170.9">(Werkstoff)</text>
<text x="205" y="178.3">Datum</text>
<text x="220.1" y="178.3">Name</text>
<text x="229" y="178.3">(Benennung)</text>
<text x="197.8" y="181.3">Bearb.</text>
<text x="197.8" y="184.3">Gepr.</text>
<text x="197.8" y="187.3">Norm</text>
<text x="229" y="193.3">(Zeichnungsnummer)</text>
<text x="280.5" y="193.3">Blatt</text>
<text x="160.2" y="202.3">Zust.</text>
<text x="165.6" y="202.3">Änderung</text>
<text x="183.6" y="202.3">Datum</text>
<text x="192.5" y="202.3">Name</text>
<text x="198.4" y="202.3">(Urspr.)</text>
<text x="229" y="202.3">(Ers.f.:)</text>
<text x="259.5" y="202.3">(Ers.d.:)</text>
<text x="287.7" y="199.3">Bl.</text>
</g>
<g font-size="2.8" fill="#008080">
<text x="205.9" y="181.3">20.06.21</text>
<text x="216.2" y="181.5">phili</text>
</g>
</svg>
